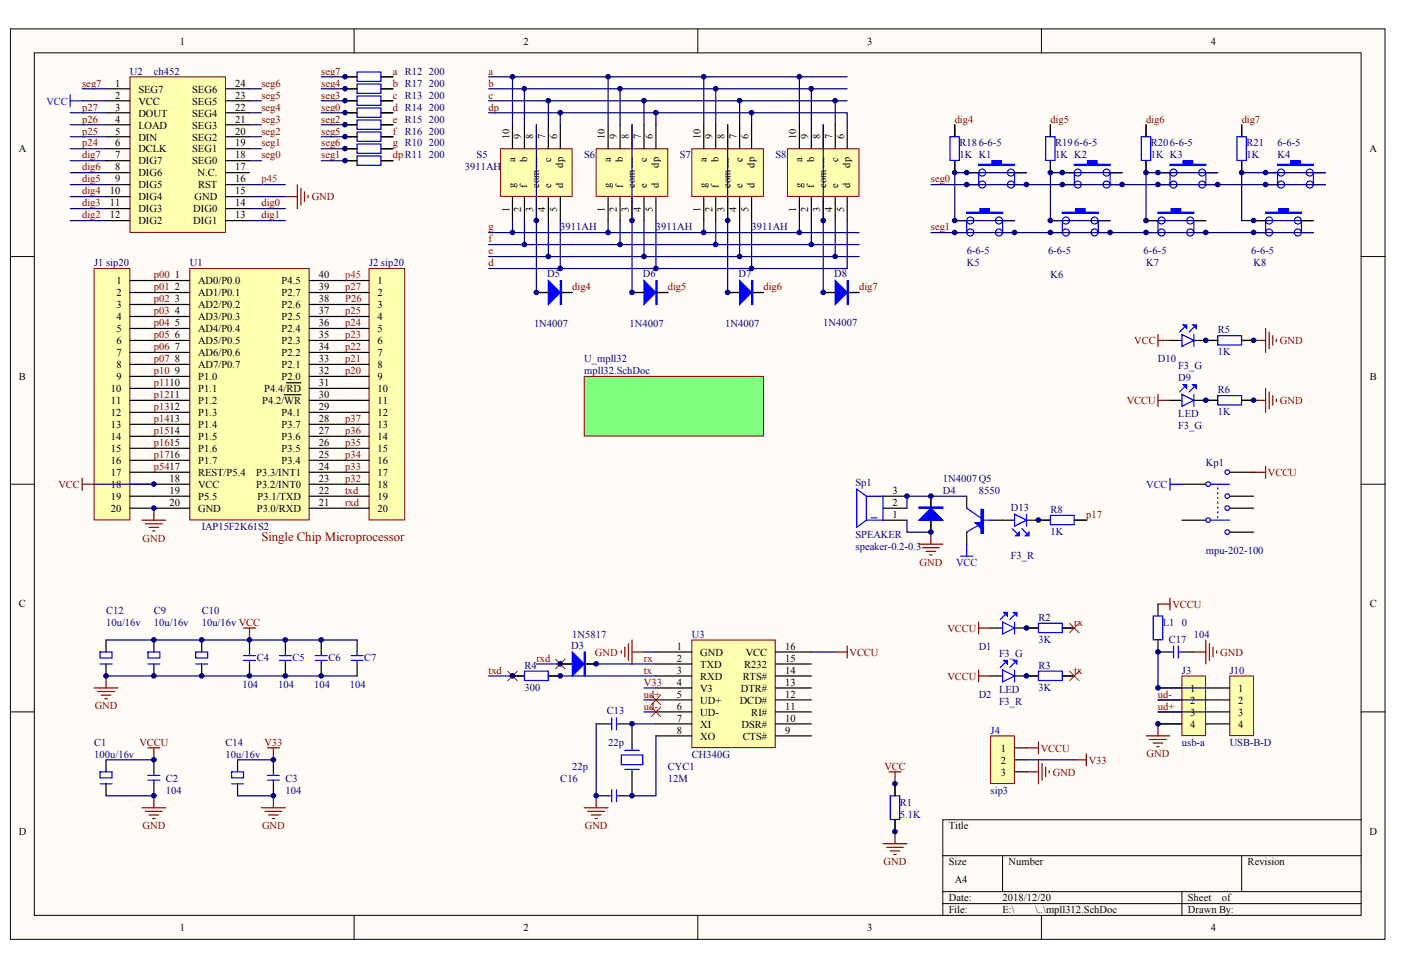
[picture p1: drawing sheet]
<svg xmlns="http://www.w3.org/2000/svg" width="289mm" height="200mm" viewBox="0 0 289 200" stroke-linecap="round" stroke-linejoin="round" font-family="sans-serif">
<g fill="#fffcf8" stroke="#000" stroke-width=".21">
<path d="M2.2 6h283.4v187.7h-283.4z"/>
<path d="M7.1 10.9h273.6v177.9h-273.6z"/>
</g>
<g fill="none" stroke="#000" stroke-width=".21">
<path d="M73 6v4.9M143.9 6v4.9M214.8 6v4.9M2.2 52.9h4.9M280.7 52.9h5M2.2 99.9h4.9M280.7 99.9h5M2.2 146.8h4.9M280.7 146.8h5M194.4 176.5h86.3M206.8 176.5v7.4M256.1 176.5v7.4"/>
<path d="M280.7 169h-86.3v19.8M73 188.8v5M143.9 188.8v5M194.4 183.9h86.3M194.4 186.3h86.3M214.8 188.8v5M243.7 183.9v4.9"/>
</g>
<path d="M29.3 107.3h4.9M30 108h3.5M30.7 108.8h2M31.5 109.5h.5M31.7 104.8v2.5" fill="none" stroke="#800000" stroke-width=".25"/>
<path d="M76.1 55.4h7.4v51.8h-7.4z" fill="#ffffb0" stroke="#800000" stroke-width=".21"/>
<g fill="none" stroke="#000" stroke-width=".25">
<path d="M71.2 57.8h4.9M71.2 60.3h4.9M71.2 62.8h4.9M71.2 65.3h4.9M71.2 67.7h4.9M71.2 70.2h4.9M71.2 72.7h4.9M71.2 75.1h4.9M71.2 77.6h4.9M71.2 80.1h4.9M71.2 82.6h4.9M71.2 85h4.9"/>
<path d="M71.2 87.5h4.9M71.2 90h4.9M71.2 92.4h4.9M71.2 94.9h4.9M71.2 97.4h4.9M71.2 99.9h4.9M71.2 102.3h4.9M71.2 104.8h4.9"/>
</g>
<path d="M19.4 55.4h7.4v51.8h-7.4z" fill="#ffffb0" stroke="#800000" stroke-width=".21"/>
<g fill="none" stroke="#000" stroke-width=".25">
<path d="M199.4 35.6h2.4M199.4 38.1h2.4M209.2 35.6h2.5M209.2 38.1h2.5M219.1 35.6h2.5M219.1 38.1h2.5M229 35.6h2.4M229 38.1h2.4M238.8 35.6h2.5M238.8 38.1h2.5M248.7 35.6h2.4M248.7 38.1h2.4"/>
<path d="M261 35.6h2.5M261 38.1h2.5M270.9 35.6h2.4M270.9 38.1h2.4M26.8 57.8h4.9M26.8 60.3h4.9M26.8 62.8h4.9M26.8 65.3h4.9M26.8 67.7h4.9M26.8 70.2h4.9M26.8 72.7h4.9M26.8 75.1h4.9"/>
<path d="M26.8 77.6h4.9M26.8 80.1h4.9M26.8 82.6h4.9M26.8 85h4.9M26.8 87.5h4.9M26.8 90h4.9M26.8 92.4h4.9M26.8 94.9h4.9M26.8 97.4h4.9M26.8 99.9h4.9M26.8 102.3h4.9M26.8 104.8h4.9"/>
<path d="M182.1 102.3h4.9M182.1 104.8h4.9M182.1 107.3h4.9M199.4 102.3v2.5M199.4 109.7v2.5M204.3 107.3h4.9M211.7 107.3h2.5"/>
</g>
<g fill="#00f" stroke="#00f" stroke-width=".25">
<path d="M212.2 109.7v.8h-.8z"/>
<path d="M210.2 109.7v.8h-.7z"/>
<path d="M201.1 107.8h1.2v1.2z"/>
<path d="M201.8 33.9h2.7v-.8h2v.8h2.7v.2h-7.4z" fill-rule="evenodd"/>
<path d="M241.3 33.9h2.7v-.8h2v.8h2.7v.2h-7.4z" fill-rule="evenodd"/>
<path d="M263.5 33.9h2.7v-.8h1.9v.8h2.8v.2h-7.4z" fill-rule="evenodd"/>
<path d="M221.6 33.9h2.7v-.8h1.9v.8h2.8v.2h-7.4z" fill-rule="evenodd"/>
<path d="M202.3 105h.5v5h-.5z" fill-rule="evenodd"/>
</g>
<g fill="none" stroke="#00f" stroke-width=".25">
<path d="M201.8 35.6v2.5M209.2 35.6v2.5M221.6 35.6v2.5M229 35.6v2.5M241.3 35.6v2.5M248.7 35.6v2.5M263.5 35.6v2.5M270.9 35.6v2.5M178.7 102.3l-2-1.5v8l2-1.5M178.7 102.3v5M178.7 102.3h3.4v5h-3.4M179.6 106.8h1.3"/>
<path d="M198.1 114.7h2.5M199.4 112.2v2.5M199.4 104.8l3.2 2.2M201.8 108.3l-2.4 1.4M202.8 107.3h1.5M208.7 109l1 1M209.2 106l2.5 1.3-2.5 1.2zM210.7 109l1 1M211.7 106v2.5"/>
<circle cx="202.6" cy="35.6" r=".72"/>
<circle cx="202.6" cy="38.1" r=".72"/>
<circle cx="208.5" cy="35.6" r=".72"/>
<circle cx="208.5" cy="38.1" r=".72"/>
<circle cx="222.3" cy="35.6" r=".72"/>
<circle cx="222.3" cy="38.1" r=".72"/>
<circle cx="228.2" cy="35.6" r=".72"/>
<circle cx="228.2" cy="38.1" r=".72"/>
<circle cx="242" cy="35.6" r=".72"/>
<circle cx="242" cy="38.1" r=".72"/>
<circle cx="247.9" cy="35.6" r=".72"/>
<circle cx="247.9" cy="38.1" r=".72"/>
<circle cx="264.2" cy="35.6" r=".72"/>
<circle cx="264.2" cy="38.1" r=".72"/>
<circle cx="270.1" cy="35.6" r=".72"/>
<circle cx="270.1" cy="38.1" r=".72"/>
</g>
<path d="M273.3 35.6h-17.2v9.9h14.8M187 107.3v2.4h5" fill="none" stroke="#000080" stroke-width=".25"/>
<path d="M39.1 55.4h24.7v51.8h-24.7z" fill="#ffffb0" stroke="#800000" stroke-width=".21"/>
<g fill="none" stroke="#000" stroke-width=".25">
<path d="M236.3 25.7v2.5M236.3 33.1v2.5M31.7 57.8h7.4M63.8 57.8h7.4M31.7 62.8h7.4M31.7 65.3h7.4M31.7 67.7h7.4M31.7 70.2h7.4M31.7 72.7h7.4M31.7 75.1h7.4M31.7 77.6h7.4M31.7 60.3h7.4"/>
<path d="M59.1 78.9h3M63.8 62.8h7.4M63.8 65.3h7.4M63.8 67.7h7.4M63.8 70.2h7.4M63.8 72.7h7.4M63.8 75.1h7.4M63.8 77.6h7.4M63.8 60.3h7.4M31.7 80.1h7.4M31.7 82.6h7.4M31.7 85h7.4"/>
<path d="M31.7 87.5h7.4M31.7 90h7.4M31.7 92.4h7.4M31.7 94.9h7.4M31.7 97.4h7.4M31.7 99.9h7.4M58.6 81.4h3.5M63.8 80.1h7.4M63.8 82.6h7.4M63.8 85h7.4M63.8 87.5h7.4M63.8 90h7.4"/>
<path d="M63.8 92.4h7.4M63.8 94.9h7.4M63.8 97.4h7.4M63.8 99.9h7.4M31.7 102.3h7.4M31.7 104.8h7.4M63.8 102.3h7.4M63.8 104.8h7.4M214.2 107.3h2.4M221.6 107.3h2.4"/>
</g>
<path d="M14.5 19.5v2.5M14.5 20.8h2.4M235.4 28.2h1.9v4.9h-1.9zM216.6 106.3h4.9v1.9h-4.9z" fill="none" stroke="#00f" stroke-width=".25"/>
<path d="M192 38.1h81.3M251.1 35.6h-14.8v9.9h12.4M19.4 99.9h12.3" fill="none" stroke="#000080" stroke-width=".25"/>
<path d="M16.9 98.6v2.5M16.9 99.9h2.5M189.5 112.2h4.9M190.2 113h3.5M191 113.7h2M191.7 114.4h.5M192 109.7v2.5" fill="none" stroke="#800000" stroke-width=".25"/>
<path d="M26.8 15.8h19.7v32.1h-19.7z" fill="#ffffb0" stroke="#800000" stroke-width=".21"/>
<g fill="none" stroke="#000" stroke-width=".25">
<path d="M21.9 18.3h4.9M46.5 18.3h5M71.2 18.3h2.4M78.6 18.3h2.4M21.9 33.1h4.9M21.9 35.6h4.9M21.9 38.1h4.9M21.9 30.7h4.9M21.9 28.2h4.9M21.9 25.7h4.9M21.9 23.3h4.9M21.9 20.8h4.9"/>
<path d="M46.5 33.1h5M46.5 35.6h5M46.5 38.1h5M46.5 30.7h5M46.5 28.2h5M46.5 25.7h5M46.5 23.3h5M46.5 20.8h5M71.2 28.2h2.4M71.2 25.7h2.4M71.2 23.3h2.4M71.2 20.8h2.4"/>
<path d="M78.6 28.2h2.4M78.6 25.7h2.4M78.6 23.3h2.4M78.6 20.8h2.4M21.9 40.6h4.9M21.9 43h4.9M21.9 45.5h4.9M46.5 40.6h5M46.5 43h5M46.5 45.5h5"/>
</g>
<g fill="none" stroke="#000080" stroke-width=".25">
<path d="M16.9 18.3h5M51.5 18.3h2.4M66.2 18.3h5M66.2 15.8h5M51.5 20.8h2.4M51.5 23.3h2.4M51.5 25.7h2.4M51.5 28.2h2.4M51.5 30.7h2.4M51.5 33.1h2.4M51.5 38.1h7.4M66.2 20.8h5"/>
<path d="M66.2 23.3h5M66.2 25.7h5M66.2 28.2h5M66.2 30.7h5M66.2 33.1h5M51.5 43h7.4M51.5 40.6h7.4M51.5 45.5h7.4"/>
</g>
<path d="M73.6 17.3h4.9v2h-4.9zM73.6 19.8h4.9v1.9h-4.9zM73.6 22.3h4.9v1.9h-4.9zM73.6 24.7h4.9v2h-4.9zM73.6 27.2h4.9v1.9h-4.9z" fill="none" stroke="#00f" stroke-width=".25"/>
<path d="M103.2 30.7h14.8v9.8h-14.8z" fill="#ffffb0" stroke="#800000" stroke-width=".21"/>
<path d="M105.7 25.7v5M108.2 25.7v5M110.6 25.7v5M113.1 25.7v5M115.6 25.7v5M105.7 40.6v4.9M108.2 40.6v4.9M110.6 40.6v4.9M113.1 40.6v4.9M115.6 40.6v4.9" fill="none" stroke="#000" stroke-width=".25"/>
<g fill="none" stroke="#000080" stroke-width=".25">
<path d="M100.8 18.3h73.9M100.8 15.8h73.9M105.7 15.8v9.9M108.2 18.3v7.4M100.8 20.8h73.9M113.1 20.8v4.9M115.6 23.3v2.4M100.8 52.9h76.4M100.8 50.4h76.4M100.8 48h76.4M105.7 45.5v2.5M108.2 45.5v4.9"/>
<path d="M113.1 45.5v7.4M115.6 45.5v9.9"/>
</g>
<path d="M122.9 30.7h14.8v9.8h-14.8z" fill="#ffffb0" stroke="#800000" stroke-width=".21"/>
<path d="M125.4 25.7v5M127.9 25.7v5M130.3 25.7v5M132.8 25.7v5M135.3 25.7v5M125.4 40.6v4.9M127.9 40.6v4.9M130.3 40.6v4.9M132.8 40.6v4.9M135.3 40.6v4.9" fill="none" stroke="#000" stroke-width=".25"/>
<path d="M125.4 15.8v9.9M127.9 18.3v7.4M132.8 20.8v4.9M135.3 23.3v2.4M125.4 45.5v2.5M127.9 45.5v4.9M132.8 45.5v7.4M135.3 45.5v9.9" fill="none" stroke="#000080" stroke-width=".25"/>
<path d="M142.7 30.7h14.7v9.8h-14.7z" fill="#ffffb0" stroke="#800000" stroke-width=".21"/>
<path d="M145.1 25.7v5M147.6 25.7v5M150.1 25.7v5M152.5 25.7v5M155 25.7v5M145.1 40.6v4.9M147.6 40.6v4.9M150.1 40.6v4.9M152.5 40.6v4.9M155 40.6v4.9" fill="none" stroke="#000" stroke-width=".25"/>
<path d="M145.1 15.8v9.9M147.6 18.3v7.4M152.5 20.8v4.9M155 23.3v2.4M145.1 45.5v2.5M147.6 45.5v4.9M152.5 45.5v7.4M155 45.5v9.9" fill="none" stroke="#000080" stroke-width=".25"/>
<path d="M162.4 30.7h14.8v9.8h-14.8z" fill="#ffffb0" stroke="#800000" stroke-width=".21"/>
<g fill="none" stroke="#000" stroke-width=".25">
<path d="M164.9 25.7v5M167.3 25.7v5M169.8 25.7v5M172.3 25.7v5M174.7 25.7v5M196.9 25.7v2.5M196.9 33.1v2.5M216.6 25.7v2.5M216.6 33.1v2.5M256.1 25.7v2.5M256.1 33.1v2.5M164.9 40.6v4.9"/>
<path d="M167.3 40.6v4.9M169.8 40.6v4.9M172.3 40.6v4.9M174.7 40.6v4.9M196.9 45.5h2.5M196.9 48h2.5M206.8 45.5h2.4M206.8 48h2.4M216.6 45.5h2.5M216.6 48h2.5M226.5 45.5h2.5M226.5 48h2.5"/>
<path d="M236.3 45.5h2.5M236.3 48h2.5M246.2 45.5h2.5M246.2 48h2.5M258.5 45.5h2.5M258.5 48h2.5M268.4 45.5h2.5M268.4 48h2.5M21.9 132v2.4M21.9 136.9v2.5M31.7 132v2.4M31.7 136.9v2.5"/>
<path d="M41.6 132v2.4M41.6 136.9v2.5M51.5 132v2.4M51.5 136.9v2.5M58.9 132v2.4M58.9 136.9v2.5M66.2 132v2.4M66.2 136.9v2.5M73.6 132v2.4M73.6 136.9v2.5"/>
</g>
<g fill="none" stroke="#000080" stroke-width=".25">
<path d="M164.9 15.8v9.9M167.3 18.3v7.4M14.5 33.1h7.4M14.5 35.6h7.4M14.5 38.1h7.4M14.5 23.3h7.4M14.5 25.7h7.4M14.5 28.2h7.4M14.5 30.7h7.4M16.9 20.8h5M100.8 23.3h73.9v2.4M110.6 25.7v34.6"/>
<path d="M130.3 25.7v34.6M150.1 25.7v34.6M169.8 25.7v34.6M172.3 20.8v4.9M211.7 35.6h-14.8v9.9h12.3M231.4 35.6h-14.8v9.9h12.4M14.5 40.6h7.4M14.5 43h7.4M14.5 45.5h7.4M164.9 45.5v2.5M167.3 45.5v4.9M172.3 45.5v7.4"/>
<path d="M174.7 45.5v9.9h-73.9M192 48h78.9M199.4 102.3h-12.4v2.5M21.9 132h51.7M21.9 139.4h51.7"/>
</g>
<g fill="#00f" stroke="#00f" stroke-width=".25">
<path d="M199.4 43.8h2.7v-.8h2v.8h2.7v.2h-7.4z" fill-rule="evenodd"/>
<path d="M238.8 43.8h2.7v-.8h2v.8h2.7v.2h-7.4z" fill-rule="evenodd"/>
<path d="M261 43.8h2.7v-.8h2v.8h2.7v.2h-7.4z" fill-rule="evenodd"/>
<path d="M219.1 43.8h2.7v-.8h2v.8h2.7v.2h-7.4z" fill-rule="evenodd"/>
</g>
<g fill="none" stroke="#00f" stroke-width=".25">
<path d="M195.9 28.2h1.9v4.9h-1.9zM215.6 28.2h2v4.9h-2zM255.1 28.2h1.9v4.9h-1.9zM199.4 45.5v2.5M206.8 45.5v2.5M219.1 45.5v2.5M226.5 45.5v2.5M238.8 45.5v2.5M246.2 45.5v2.5M261 45.5v2.5M268.4 45.5v2.5M20.6 134.4h2.5v1.3h-2.5z"/>
<path d="M20.6 136.9h2.5M30.5 134.4h2.5v1.3h-2.5zM30.5 136.9h2.5M40.4 134.4h2.4v1.3h-2.4zM40.4 136.9h2.4M50.2 136.2h2.5M50.2 135.2h2.5M51.5 134.4v.8M51.5 136.2v.7M57.6 136.2h2.5M57.6 135.2h2.5M58.9 134.4v.8"/>
<path d="M58.9 136.2v.7M65 136.2h2.5M65 135.2h2.5M66.2 134.4v.8M66.2 136.2v.7M72.4 136.2h2.5M72.4 135.2h2.5M73.6 134.4v.8M73.6 136.2v.7"/>
<circle cx="200.1" cy="45.5" r=".72"/>
<circle cx="200.1" cy="47.9" r=".72"/>
<circle cx="206" cy="45.5" r=".72"/>
<circle cx="206" cy="47.9" r=".72"/>
<circle cx="219.8" cy="45.5" r=".72"/>
<circle cx="219.8" cy="47.9" r=".72"/>
<circle cx="225.7" cy="45.5" r=".72"/>
<circle cx="225.7" cy="47.9" r=".72"/>
<circle cx="239.5" cy="45.5" r=".72"/>
<circle cx="239.5" cy="47.9" r=".72"/>
<circle cx="245.5" cy="45.5" r=".72"/>
<circle cx="245.5" cy="47.9" r=".72"/>
<circle cx="261.7" cy="45.5" r=".72"/>
<circle cx="261.7" cy="47.9" r=".72"/>
<circle cx="267.6" cy="45.5" r=".72"/>
<circle cx="267.6" cy="47.9" r=".72"/>
</g>
<path d="M61.3 38.1v4.9M62.1 38.8v3.5M62.8 39.6v1.9M58.9 40.6h2.4M63.5 40.3v.5M50.2 129.5h2.5M51.5 129.5v2.5" fill="none" stroke="#800000" stroke-width=".25"/>
<path d="M120.5 77.6h36.9v12.3h-36.9z" fill="#80ff80" stroke="#800000" stroke-width=".21"/>
<path d="M71.2 15.8h2.4M78.6 15.8h2.4M71.2 30.7h2.4M71.2 33.1h2.4M78.6 30.7h2.4M78.6 33.1h2.4M105.7 139.4h2.5M113.1 139.4h2.5M122.9 149.3h2.5M127.9 149.3h2.4v4.9M130.3 159.2v4.9h-2.4M122.9 164.1h2.5" fill="none" stroke="#000" stroke-width=".25"/>
<g fill="none" stroke="#00f" stroke-width=".25">
<path d="M73.6 14.9h4.9v1.9h-4.9zM73.6 29.7h4.9v1.9h-4.9zM73.6 32.2h4.9v1.9h-4.9zM108.2 138.4h4.9v1.9h-4.9zM125.4 149.3h.8M126.2 148v2.5M127.1 149.3h.8M127.1 148v2.5M128.1 155.7h4.5v2h-4.5zM128.9 154.7h2.9M128.9 158.7h2.9M130.3 154.2v.5"/>
<path d="M130.3 158.7v.5M125.4 164.1h.8M126.2 162.9v2.4M127.1 162.9v2.4M127.1 164.1h.8"/>
</g>
<path d="M100.8 139.4h4.9M110.6 136.9h5" fill="none" stroke="#000080" stroke-width=".25"/>
<path d="M128.1 134.2v.5M128.9 133.5v1.9M129.6 132.7v3.5M130.3 132v4.9M130.3 134.4h2.5M172.3 134.4h2.4M174.7 133.2v2.5M120.5 166.6h4.9M121.2 167.3h3.5M122 168.1h1.9M122.7 168.8h.5M122.9 164.1v2.5" fill="none" stroke="#800000" stroke-width=".25"/>
<path d="M142.7 132h17.2v22.2h-17.2z" fill="#ffffb0" stroke="#800000" stroke-width=".21"/>
<g fill="none" stroke="#000" stroke-width=".25">
<path d="M135.3 134.4h7.4M135.3 136.9h7.4M135.3 139.4h7.4M159.9 134.4h7.4M159.9 136.9h7.4M159.9 139.4h7.4M135.3 141.9h7.4M135.3 144.3h7.4M135.3 146.8h7.4M135.3 149.3h7.4M135.3 151.7h7.4M159.9 141.9h7.4"/>
<path d="M159.9 144.3h7.4M159.9 146.8h7.4M159.9 149.3h7.4M159.9 151.7h7.4"/>
</g>
<path d="M115.6 139.4h19.7M122.9 136.9h12.4M132.8 134.4h2.5M167.3 134.4h5M122.9 149.3v14.8M130.3 149.3h5M132.8 144.3h2.5M132.8 146.8h2.5M132.8 141.9h2.5M135.3 151.7v12.4h-5" fill="none" stroke="#000080" stroke-width=".25"/>
<path d="M104.7 138.4l2 2M106.7 138.4l-2 2M114.6 135.9l1.9 2M116.5 135.9l-1.9 2M134.3 143.3l2 2M134.3 145.8l2 2M136.3 143.3l-2 2M136.3 145.8l-2 2" fill="none" stroke="#f00" stroke-width=".21"/>
<path d="M253.6 139.4h4.9v12.3h-4.9z" fill="#ffffb0" stroke="#800000" stroke-width=".21"/>
<path d="M248.7 141.9h4.9M248.7 144.3h4.9M248.7 146.8h4.9M248.7 149.3h4.9" fill="none" stroke="#000" stroke-width=".25"/>
<path d="M238.8 124.6h2.5M241.3 123.3v2.5M236.3 151.7h5M237.1 152.5h3.4M237.8 153.2h2M238.6 154h.5M238.8 149.3v2.4" fill="none" stroke="#800000" stroke-width=".25"/>
<path d="M238.8 149.3h9.9" fill="none" stroke="#000080" stroke-width=".25"/>
<path d="M243.7 139.4h4.9v12.3h-4.9z" fill="#ffffb0" stroke="#800000" stroke-width=".21"/>
<path d="M238.8 124.6v2.4M238.8 132v2.4h2.5M243.7 134.4h2.5M238.8 141.9h4.9M238.8 144.3h4.9M238.8 146.8h4.9M238.8 149.3h4.9" fill="none" stroke="#000" stroke-width=".25"/>
<path d="M237.8 127h2v4.9h-2zM241.3 134.4h.7M242 133.2v2.5M243 134.4h.7M243 133.2v2.5" fill="none" stroke="#00f" stroke-width=".25"/>
<path d="M238.8 134.4v7.5h9.9" fill="none" stroke="#000080" stroke-width=".25"/>
<path d="M246.2 134.4h2.5M248.7 132v4.9M249.4 132.7v3.5M250.2 133.5v1.9M250.9 134.2v.5M211.7 159.2h2.5M214.2 156.7v4.9M214.9 157.4v3.5M215.6 158.2v1.9M216.4 158.9v.5" fill="none" stroke="#800000" stroke-width=".25"/>
<path d="M204.3 151.7h4.9v9.9h-4.9z" fill="#ffffb0" stroke="#800000" stroke-width=".21"/>
<g fill="none" stroke="#000" stroke-width=".25">
<path d="M110.6 60.3h2.5M115.6 60.3h2.4M130.3 60.3h2.5M135.3 60.3h2.4M150.1 60.3h2.4M155 60.3h2.5M169.8 60.3h2.5M174.7 60.3h2.5M241.3 70.2h2.4M246.2 70.2h4.9M256.1 70.2h2.4M241.3 82.6h2.4"/>
<path d="M243.7 99.9h5M246.2 82.6h4.9M253.6 97.4h4.9M256.1 82.6h2.4M192 102.3v2.5M192 107.3v2.4M243.7 107.3h5M253.6 102.3h4.9M253.6 104.8h4.9M253.6 109.7h4.9M115.6 136.9h2.4M120.5 136.9h2.4"/>
<path d="M204.3 139.4h2.5M204.3 129.5h2.5M209.2 139.4h5M209.2 129.5h5M219.1 139.4h2.5M219.1 129.5h2.5M21.9 156.7v2.5M31.7 156.7v2.5M49 156.7v2.5M56.4 156.7v2.5M209.2 154.2h2.5M209.2 156.7h2.5"/>
<path d="M209.2 159.2h2.5M21.9 161.6v2.5M31.7 161.6v2.5M49 161.6v2.5M56.4 161.6v2.5M184.6 161.6v2.5M184.6 169v2.5"/>
</g>
<g fill="none" stroke="#800000" stroke-width=".25">
<path d="M238.8 69v2.4M238.8 70.2h2.5M258.5 70.2h2.5M261 67.7v5M261.7 68.5v3.4M262.5 69.2v2M263.2 70v.5M238.8 81.3v2.5M238.8 82.6h2.5M258.5 97.4h2.5M258.5 82.6h2.5M261 80.1v4.9"/>
<path d="M261 96.1v2.5M261.7 80.8v3.5M262.5 81.6v1.9M263.2 82.3v.5M21.9 139.4v2.5M201.8 128.3v2.4M201.8 138.2v2.4M201.8 129.5h2.5M201.8 139.4h2.5M19.4 141.9h4.9M20.1 142.6h3.5M20.9 143.3h2"/>
<path d="M21.6 144.1h.5M30.5 154.2h2.5M31.7 154.2v2.5M55.2 154.2h2.4M56.4 154.2v2.5M183.3 159.2h2.5M184.6 159.2v2.4M211.7 154.2h2.5M214.2 153v2.5M221.6 156.7h2.4M224 155.5v2.4M29.3 166.6h4.9"/>
<path d="M30 167.3h3.5M30.7 168.1h2M31.5 168.8h.5M31.7 164.1v2.5M53.9 166.6h5M54.7 167.3h3.4M55.4 168.1h2M56.1 168.8h.5M56.4 164.1v2.5M182.1 174h4.9M182.9 174.7h3.4M183.6 175.5h2"/>
<path d="M184.3 176.2h.5M184.6 171.5v2.5"/>
</g>
<path d="M21.9 156.7h9.8M49 156.7h7.4M211.7 156.7h9.9M238.8 144.3h9.9M238.8 146.8h9.9M21.9 164.1h9.8M49 164.1h7.4" fill="none" stroke="#000080" stroke-width=".25"/>
<g fill="none" stroke="#00f" stroke-width=".25">
<path d="M243.7 69l2.5 1.2-2.5 1.2zM244.2 79.8l-1 1M244.2 67.5l-1 1M246.2 79.8l-1 1M246.2 69v2.4M246.2 67.5l-1 1M251.1 69.2h4.9v1.9h-4.9zM241.3 98.6v2.5M241.3 99.9h2.4M243.7 81.3l2.5 1.3-2.5 1.2zM246.2 81.3v2.5M249.7 99.9h3.9"/>
<path d="M251.1 81.6h4.9v1.9h-4.9zM249.7 107.3h3.9M251.1 100.6v.2M251.1 101.6v.2M251.1 102.6v.2M251.1 103.6v.2M251.1 104.6v.2M251.1 105.5v.3M251.1 106.5v.3M206.8 138.2l2.4 1.2-2.4 1.2zM206.8 128.3l2.4 1.2-2.4 1.2zM207.3 136.7l-1 1"/>
<path d="M207.3 126.8l-1 1M209.2 136.7l-1 1M209.2 128.3v2.4M209.2 138.2v2.4M209.2 126.8l-1 1M214.2 138.4h4.9v1.9h-4.9zM214.2 128.5h4.9v1.9h-4.9zM20.6 159.2h2.5v1.2h-2.5zM30.5 159.9h2.5M31.7 159.2v.7M47.8 159.2h2.4v1.2h-2.4zM55.2 159.9h2.4"/>
<path d="M56.4 159.2v.7M20.6 161.6h2.5M30.5 160.9h2.5M31.7 160.9v.7M47.8 161.6h2.4M55.2 160.9h2.4M56.4 160.9v.7M183.6 164.1h1.9v4.9h-1.9z"/>
<circle cx="249.2" cy="99.8" r=".48"/>
<circle cx="253.1" cy="97.4" r=".48"/>
<circle cx="249.2" cy="107.2" r=".48"/>
<circle cx="253.1" cy="109.7" r=".48"/>
<circle cx="253.1" cy="104.8" r=".48"/>
<circle cx="253.1" cy="102.3" r=".48"/>
</g>
<g fill="#00f" stroke="#00f" stroke-width=".25">
<path d="M209 136.2h.7v.7z"/>
<path d="M207 136.2h.7v.7z"/>
<path d="M209 126.3h.7v.7z"/>
<path d="M207 126.3h.7v.7z"/>
<path d="M113.1 57.8l2.5 2.5-2.5 2.5z"/>
<path d="M132.8 57.8l2.5 2.5-2.5 2.5z"/>
<path d="M152.5 57.8l2.5 2.5-2.5 2.5z"/>
<path d="M172.3 57.8l2.4 2.5-2.4 2.5z"/>
<path d="M118 134.4l2.5 2.5-2.5 2.5z"/>
<path d="M192 104.8l2.4 2.5h-4.9z"/>
<path d="M246 79.3h.7v.8z"/>
<path d="M244 79.3h.7v.8z"/>
<path d="M246 67h.7v.7z"/>
<path d="M244 67h.7v.7z"/>
<path d="M115.6 57.8h.2v5h-.2z" fill-rule="evenodd"/>
<path d="M135.3 57.8h.2v5h-.2z" fill-rule="evenodd"/>
<path d="M155 57.8h.2v5h-.2z" fill-rule="evenodd"/>
<path d="M174.7 57.8h.3v5h-.3z" fill-rule="evenodd"/>
<path d="M120.5 134.4h.2v5h-.2z" fill-rule="evenodd"/>
<path d="M189.5 104.6h4.9v.2h-4.9z" fill-rule="evenodd"/>
</g>
<path d="M220.6 128.5l1.9 2M220.6 138.4l1.9 2M222.5 128.5l-1.9 2M222.5 138.4l-1.9 2" fill="none" stroke="#f00" stroke-width=".21"/>
<g fill="#000080" stroke="#000080" stroke-width=".21">
<circle cx="21.9" cy="139.4" r=".48"/>
<circle cx="31.7" cy="164.1" r=".48"/>
<circle cx="31.7" cy="156.7" r=".48"/>
<circle cx="31.7" cy="139.4" r=".48"/>
<circle cx="31.7" cy="132" r=".48"/>
<circle cx="31.7" cy="104.8" r=".48"/>
<circle cx="31.7" cy="99.8" r=".48"/>
<circle cx="41.6" cy="139.4" r=".48"/>
<circle cx="41.6" cy="132" r=".48"/>
<circle cx="51.4" cy="139.4" r=".48"/>
<circle cx="51.4" cy="132" r=".48"/>
<circle cx="56.4" cy="164.1" r=".48"/>
<circle cx="56.4" cy="156.7" r=".48"/>
<circle cx="58.8" cy="139.4" r=".48"/>
<circle cx="58.8" cy="132" r=".48"/>
<circle cx="66.2" cy="139.4" r=".48"/>
<circle cx="66.2" cy="132" r=".48"/>
<circle cx="71.2" cy="33.1" r=".47"/>
<circle cx="71.2" cy="30.6" r=".47"/>
<circle cx="71.2" cy="28.2" r=".47"/>
<circle cx="71.2" cy="25.7" r=".47"/>
<circle cx="71.2" cy="23.2" r=".47"/>
<circle cx="71.2" cy="20.8" r=".47"/>
<circle cx="71.2" cy="18.3" r=".47"/>
<circle cx="71.2" cy="15.8" r=".47"/>
<circle cx="105.7" cy="139.4" r=".48"/>
<circle cx="105.7" cy="47.9" r=".48"/>
<circle cx="105.7" cy="15.8" r=".48"/>
<circle cx="108.1" cy="50.4" r=".47"/>
<circle cx="108.1" cy="18.3" r=".47"/>
<circle cx="110.6" cy="60.3" r=".48"/>
<circle cx="110.6" cy="45.5" r=".48"/>
<circle cx="113.1" cy="52.9" r=".48"/>
<circle cx="113.1" cy="20.8" r=".48"/>
<circle cx="115.5" cy="139.4" r=".48"/>
<circle cx="115.5" cy="136.9" r=".48"/>
<circle cx="115.5" cy="55.4" r=".48"/>
<circle cx="115.5" cy="23.2" r=".48"/>
<circle cx="122.9" cy="164.1" r=".48"/>
<circle cx="122.9" cy="136.9" r=".48"/>
<circle cx="125.4" cy="47.9" r=".48"/>
<circle cx="125.4" cy="15.8" r=".48"/>
<circle cx="127.9" cy="50.4" r=".48"/>
<circle cx="127.9" cy="18.3" r=".48"/>
<circle cx="130.3" cy="164.1" r=".48"/>
<circle cx="130.3" cy="149.3" r=".48"/>
<circle cx="130.3" cy="60.3" r=".48"/>
<circle cx="130.3" cy="45.5" r=".48"/>
<circle cx="132.8" cy="52.9" r=".48"/>
<circle cx="132.8" cy="20.8" r=".48"/>
<circle cx="135.3" cy="55.4" r=".48"/>
<circle cx="135.3" cy="23.2" r=".48"/>
<circle cx="145.1" cy="47.9" r=".48"/>
<circle cx="145.1" cy="15.8" r=".48"/>
<circle cx="147.6" cy="50.4" r=".48"/>
<circle cx="147.6" cy="18.3" r=".48"/>
<circle cx="150.1" cy="60.3" r=".48"/>
<circle cx="150.1" cy="45.5" r=".48"/>
<circle cx="152.5" cy="52.9" r=".48"/>
<circle cx="152.5" cy="20.8" r=".48"/>
<circle cx="155" cy="55.4" r=".48"/>
<circle cx="155" cy="23.2" r=".48"/>
<circle cx="164.8" cy="47.9" r=".48"/>
<circle cx="164.8" cy="15.8" r=".48"/>
<circle cx="167.3" cy="50.4" r=".48"/>
<circle cx="167.3" cy="18.3" r=".48"/>
<circle cx="169.8" cy="60.3" r=".48"/>
<circle cx="169.8" cy="45.5" r=".48"/>
<circle cx="172.2" cy="52.9" r=".47"/>
<circle cx="172.2" cy="20.8" r=".47"/>
<circle cx="184.6" cy="171.5" r=".47"/>
<circle cx="184.6" cy="161.6" r=".47"/>
<circle cx="187" cy="102.3" r=".48"/>
<circle cx="192" cy="109.7" r=".48"/>
<circle cx="192" cy="102.3" r=".48"/>
<circle cx="196.9" cy="47.9" r=".47"/>
<circle cx="196.9" cy="45.5" r=".47"/>
<circle cx="196.9" cy="35.6" r=".47"/>
<circle cx="199.4" cy="38.1" r=".48"/>
<circle cx="199.4" cy="35.6" r=".48"/>
<circle cx="209.2" cy="47.9" r=".48"/>
<circle cx="211.7" cy="139.4" r=".48"/>
<circle cx="211.7" cy="129.5" r=".48"/>
<circle cx="211.7" cy="38.1" r=".48"/>
<circle cx="214.2" cy="107.2" r=".48"/>
<circle cx="216.6" cy="47.9" r=".48"/>
<circle cx="216.6" cy="45.5" r=".48"/>
<circle cx="216.6" cy="35.6" r=".48"/>
<circle cx="219.1" cy="38.1" r=".48"/>
<circle cx="219.1" cy="35.6" r=".48"/>
<circle cx="228.9" cy="47.9" r=".48"/>
<circle cx="231.4" cy="38.1" r=".48"/>
<circle cx="236.3" cy="47.9" r=".48"/>
<circle cx="236.3" cy="45.5" r=".48"/>
<circle cx="236.3" cy="35.6" r=".48"/>
<circle cx="238.8" cy="149.3" r=".48"/>
<circle cx="238.8" cy="141.8" r=".48"/>
<circle cx="238.8" cy="134.4" r=".48"/>
<circle cx="238.8" cy="38.1" r=".48"/>
<circle cx="238.8" cy="35.6" r=".48"/>
<circle cx="248.7" cy="82.5" r=".48"/>
<circle cx="248.7" cy="70.2" r=".48"/>
<circle cx="248.7" cy="47.9" r=".48"/>
<circle cx="251.1" cy="38.1" r=".48"/>
<circle cx="256.1" cy="35.6" r=".48"/>
<circle cx="258.5" cy="82.5" r=".48"/>
<circle cx="258.5" cy="70.2" r=".48"/>
<circle cx="258.5" cy="47.9" r=".48"/>
<circle cx="258.5" cy="45.5" r=".48"/>
<circle cx="261" cy="38.1" r=".48"/>
<circle cx="261" cy="35.6" r=".48"/>
</g>
<text font-size="2.6" fill="#800000" x="53.9" y="111.6">Single Chip Microprocessor</text>
<g font-size="2.2">
<text x="37.1" y="9.2">1</text>
<text x="107.9" y="9.2">2</text>
<text x="178.8" y="9.2">3</text>
<text x="249.7" y="9.2">4</text>
<text x="23.7" y="17.9">1</text>
<text x="48.5" y="17.9">24</text>
<text x="23.7" y="20.3">2</text>
<text x="23.7" y="22.8">3</text>
<text x="28.5" y="19.1">SEG7</text>
<text x="28.5" y="21.6">VCC</text>
<text x="39.6" y="21.6">SEG5</text>
<text x="39.6" y="19.1">SEG6</text>
<text x="48.5" y="22.8">22</text>
<text x="48.5" y="20.3">23</text>
<text x="23.7" y="25.3">4</text>
<text x="23.7" y="27.7">5</text>
<text x="28.5" y="24">DOUT</text>
<text x="28.5" y="26.5">LOAD</text>
<text x="28.5" y="29">DIN</text>
<text x="39.6" y="29">SEG2</text>
<text x="39.6" y="26.5">SEG3</text>
<text x="39.6" y="24">SEG4</text>
<text x="48.5" y="27.7">20</text>
<text x="48.5" y="25.3">21</text>
<text x="3.9" y="31.4">A</text>
<text x="23.7" y="32.7">7</text>
<text x="23.7" y="35.2">8</text>
<text x="23.7" y="30.2">6</text>
<text x="28.5" y="33.9">DIG7</text>
<text x="28.5" y="31.4">DCLK</text>
<text x="39.6" y="33.9">SEG0</text>
<text x="39.6" y="31.4">SEG1</text>
<text x="48.5" y="35.2">17</text>
<text x="48.5" y="32.7">18</text>
<text x="48.5" y="30.2">19</text>
<text x="282.4" y="31.4">A</text>
<text x="22.6" y="40.1">10</text>
<text x="23.7" y="37.6">9</text>
<text x="28.5" y="36.4">DIG6</text>
<text x="28.5" y="38.9">DIG5</text>
<text x="28.5" y="41.3">DIG4</text>
<text x="40.1" y="41.3">GND</text>
<text x="40.7" y="36.4">N.C.</text>
<text x="40.9" y="38.9">RST</text>
<text x="48.5" y="40.1">15</text>
<text x="48.5" y="37.6">16</text>
<text x="22.6" y="42.6">11</text>
<text x="22.6" y="45">12</text>
<text x="28.5" y="43.8">DIG3</text>
<text x="28.5" y="46.3">DIG2</text>
<text x="39.9" y="46.3">DIG1</text>
<text x="39.9" y="43.8">DIG0</text>
<text x="48.5" y="45">13</text>
<text x="48.5" y="42.6">14</text>
<text x="24" y="58.6">1</text>
<text x="36.1" y="57.4">1</text>
<text x="36.1" y="59.9">2</text>
<text x="40.9" y="58.6">AD0/P0.0</text>
<text x="58.1" y="58.6">P4.5</text>
<text x="65.8" y="59.9">39</text>
<text x="65.8" y="57.4">40</text>
<text x="77.8" y="58.6">1</text>
<text x="24" y="61.1">2</text>
<text x="24" y="63.6">3</text>
<text x="36.1" y="62.3">3</text>
<text x="36.1" y="64.8">4</text>
<text x="40.9" y="61.1">AD1/P0.1</text>
<text x="40.9" y="63.6">AD2/P0.2</text>
<text x="58.1" y="63.6">P2.6</text>
<text x="58.1" y="61.1">P2.7</text>
<text x="65.8" y="62.3">38</text>
<text x="65.8" y="64.8">37</text>
<text x="77.8" y="61.1">2</text>
<text x="77.8" y="63.6">3</text>
<text x="24" y="66">4</text>
<text x="24" y="68.5">5</text>
<text x="24" y="71">6</text>
<text x="36.1" y="67.3">5</text>
<text x="36.1" y="69.7">6</text>
<text x="40.9" y="66">AD3/P0.3</text>
<text x="40.9" y="68.5">AD4/P0.4</text>
<text x="40.9" y="71">AD5/P0.5</text>
<text x="58.1" y="66">P2.5</text>
<text x="58.1" y="68.5">P2.4</text>
<text x="58.1" y="71">P2.3</text>
<text x="65.8" y="67.3">36</text>
<text x="65.8" y="69.7">35</text>
<text x="77.8" y="66">4</text>
<text x="77.8" y="68.5">5</text>
<text x="77.8" y="71">6</text>
<text x="24" y="73.5">7</text>
<text x="24" y="75.9">8</text>
<text x="36.1" y="72.2">7</text>
<text x="36.1" y="74.7">8</text>
<text x="36.1" y="77.2">9</text>
<text x="40.9" y="73.5">AD6/P0.6</text>
<text x="40.9" y="75.9">AD7/P0.7</text>
<text x="58.1" y="73.5">P2.2</text>
<text x="58.1" y="75.9">P2.1</text>
<text x="65.8" y="72.2">34</text>
<text x="65.8" y="74.7">33</text>
<text x="65.8" y="77.2">32</text>
<text x="77.8" y="73.5">7</text>
<text x="77.8" y="75.9">8</text>
<text x="3.9" y="78.3">B</text>
<text x="22.9" y="80.9">10</text>
<text x="22.9" y="83.3">11</text>
<text x="24" y="78.4">9</text>
<text x="40.9" y="78.4">P1.0</text>
<text x="40.9" y="80.9">P1.1</text>
<text x="40.9" y="83.3">P1.2</text>
<text x="54" y="83.3">P4.2/WR</text>
<text x="54.5" y="80.9">P4.4/RD</text>
<text x="58.1" y="78.4">P2.0</text>
<text x="65.8" y="79.6">31</text>
<text x="65.8" y="82.1">30</text>
<text x="77.8" y="78.4">9</text>
<text x="77.8" y="80.9">10</text>
<text x="77.8" y="83.3">11</text>
<text x="282.5" y="78.3">B</text>
<text x="22.9" y="85.8">12</text>
<text x="22.9" y="88.3">13</text>
<text x="40.9" y="85.8">P1.3</text>
<text x="40.9" y="88.3">P1.4</text>
<text x="58.1" y="85.8">P4.1</text>
<text x="58.1" y="88.3">P3.7</text>
<text x="65.8" y="84.6">29</text>
<text x="65.8" y="87">28</text>
<text x="65.8" y="89.5">27</text>
<text x="77.8" y="85.8">12</text>
<text x="77.8" y="88.3">13</text>
<text x="22.9" y="90.7">14</text>
<text x="22.9" y="93.2">15</text>
<text x="22.9" y="95.7">16</text>
<text x="40.9" y="90.7">P1.5</text>
<text x="40.9" y="93.2">P1.6</text>
<text x="40.9" y="95.7">P1.7</text>
<text x="58.1" y="90.7">P3.6</text>
<text x="58.1" y="93.2">P3.5</text>
<text x="58.1" y="95.7">P3.4</text>
<text x="65.8" y="92">26</text>
<text x="65.8" y="94.5">25</text>
<text x="77.8" y="90.7">14</text>
<text x="77.8" y="93.2">15</text>
<text x="77.8" y="95.7">16</text>
<text x="22.9" y="98.2">17</text>
<text x="22.9" y="100.6">18</text>
<text x="35" y="99.4">18</text>
<text x="35" y="101.9">19</text>
<text x="40.9" y="98.2">REST/P5.4</text>
<text x="40.9" y="100.6">VCC</text>
<text x="52.8" y="98.2">P3.3/INT1</text>
<text x="52.8" y="100.6">P3.2/INT0</text>
<text x="65.8" y="96.9">24</text>
<text x="65.8" y="99.4">23</text>
<text x="65.8" y="101.9">22</text>
<text x="77.8" y="98.2">17</text>
<text x="77.8" y="100.6">18</text>
<text x="184.1" y="101.9">3</text>
<text x="22.9" y="103.1">19</text>
<text x="22.9" y="105.6">20</text>
<text x="35" y="104.3">20</text>
<text x="40.9" y="103.1">P5.5</text>
<text x="40.9" y="105.6">GND</text>
<text x="52.9" y="105.6">P3.0/RXD</text>
<text x="53.1" y="103.1">P3.1/TXD</text>
<text x="65.8" y="104.3">21</text>
<text x="77.8" y="103.1">19</text>
<text x="77.8" y="105.6">20</text>
<text x="184.1" y="106.8">1</text>
<text x="184.1" y="104.3">2</text>
<text x="3.9" y="125.3">C</text>
<text x="282.5" y="125.3">C</text>
<text x="139.6" y="134">1</text>
<text x="139.6" y="136.5">2</text>
<text x="144.4" y="135.2">GND</text>
<text x="144.4" y="137.7">TXD</text>
<text x="153.5" y="137.7">R232</text>
<text x="153.8" y="135.2">VCC</text>
<text x="161.9" y="136.5">15</text>
<text x="161.9" y="134">16</text>
<text x="139.6" y="138.9">3</text>
<text x="139.6" y="141.4">4</text>
<text x="139.6" y="143.9">5</text>
<text x="144.4" y="140.2">RXD</text>
<text x="144.4" y="142.6">V3</text>
<text x="152.8" y="142.6">DTR#</text>
<text x="153.2" y="140.2">RTS#</text>
<text x="161.9" y="143.9">12</text>
<text x="161.9" y="141.4">13</text>
<text x="161.9" y="138.9">14</text>
<text x="245.5" y="142.6">1</text>
<text x="255.3" y="142.6">1</text>
<text x="139.6" y="146.3">6</text>
<text x="139.6" y="148.8">7</text>
<text x="144.4" y="145.1">UD+</text>
<text x="144.4" y="147.6">UD-</text>
<text x="152.6" y="145.1">DCD#</text>
<text x="154.9" y="147.6">RI#</text>
<text x="161.9" y="148.8">10</text>
<text x="161.9" y="146.3">11</text>
<text x="245.5" y="145.1">2</text>
<text x="245.5" y="147.6">3</text>
<text x="255.3" y="145.1">2</text>
<text x="255.3" y="147.6">3</text>
<text x="139.6" y="151.3">8</text>
<text x="144.4" y="150.1">XI</text>
<text x="144.4" y="152.5">XO</text>
<text x="152.9" y="150.1">DSR#</text>
<text x="153.2" y="152.5">CTS#</text>
<text x="161.9" y="151.3">9</text>
<text x="206.4" y="155">1</text>
<text x="245.5" y="150.1">4</text>
<text x="255.3" y="150.1">4</text>
<text x="206.4" y="157.5">2</text>
<text x="206.4" y="159.9">3</text>
<text x="3.9" y="172.2">D</text>
<text x="195.7" y="171">Title</text>
<text x="282.4" y="172.2">D</text>
<text x="195.7" y="178.4">Size</text>
<text x="208" y="178.4">Number</text>
<text x="257.3" y="178.4">Revision</text>
<text x="195.7" y="185.8">Date:</text>
<text x="196.9" y="182.1">A4</text>
<text x="206.8" y="185.8">2018/12/20</text>
<text x="245" y="185.8">Sheet</text>
<text x="252" y="185.8">of</text>
<text x="195.7" y="188.3">File:</text>
<text x="206.8" y="188.3">E:\</text>
<text x="213.5" y="188.3">\..\mpll312.SchDoc</text>
<text x="245" y="188.3">Drawn By:</text>
<text x="37.1" y="192">1</text>
<text x="107.9" y="192">2</text>
<text x="178.8" y="192">3</text>
<text x="249.7" y="192">4</text>
</g>
<g font-size="2.2" fill="#800000">
<text x="16.9" y="17.9">seg7</text>
<text x="53.9" y="17.9">seg6</text>
<text x="66.2" y="17.9">seg4</text>
<text x="66.2" y="15.4">seg7</text>
<text x="81" y="15.4">a R12</text>
<text x="81" y="17.9">b R17</text>
<text x="100.8" y="15.4">a</text>
<text x="100.8" y="17.9">b</text>
<text x="16.9" y="22.8">p27</text>
<text x="53.9" y="22.8">seg4</text>
<text x="53.9" y="20.3">seg5</text>
<text x="66.2" y="22.8">seg0</text>
<text x="66.2" y="20.3">seg3</text>
<text x="81" y="20.3">c R13</text>
<text x="81" y="22.8">d R14</text>
<text x="100.8" y="20.3">c</text>
<text x="100.8" y="22.8">dp</text>
<text x="16.9" y="27.7">p25</text>
<text x="16.9" y="25.3">p26</text>
<text x="53.9" y="27.7">seg2</text>
<text x="53.9" y="25.3">seg3</text>
<text x="66.2" y="25.3">seg2</text>
<text x="66.2" y="27.7">seg5</text>
<text x="81" y="25.3">e R15</text>
<text x="81" y="27.7">f R16</text>
<text x="196.9" y="25.3">dig4</text>
<text x="216.6" y="25.3">dig5</text>
<text x="236.3" y="25.3">dig6</text>
<text x="256.1" y="25.3">dig7</text>
<text x="16.9" y="35.2">dig6</text>
<text x="16.9" y="32.7">dig7</text>
<text x="16.9" y="30.2">p24</text>
<text x="53.9" y="32.7">seg0</text>
<text x="53.9" y="30.2">seg1</text>
<text x="66.2" y="32.7">seg1</text>
<text x="66.2" y="30.2">seg6</text>
<text x="81" y="30.2">g R10</text>
<text x="81" y="32.7">dpR11</text>
<text x="16.9" y="40.1">dig4</text>
<text x="16.9" y="37.6">dig5</text>
<text x="64.3" y="41.3">GND</text>
<text x="192" y="37.6">seg0</text>
<text x="16.9" y="45">dig2</text>
<text x="16.9" y="42.6">dig3</text>
<text x="53.9" y="42.6">dig0</text>
<text x="53.9" y="45">dig1</text>
<text x="100.8" y="47.5">g</text>
<text x="192" y="47.5">seg1</text>
<text x="100.8" y="52.4">e</text>
<text x="100.8" y="50">f</text>
<text x="31.7" y="57.4">p00</text>
<text x="31.7" y="59.9">p01</text>
<text x="71.2" y="59.9">p27</text>
<text x="100.8" y="54.9">d</text>
<text x="118" y="59.9">dig4</text>
<text x="137.7" y="59.9">dig5</text>
<text x="157.5" y="59.9">dig6</text>
<text x="177.2" y="59.9">dig7</text>
<text x="31.7" y="62.3">p02</text>
<text x="31.7" y="64.8">p03</text>
<text x="71.2" y="64.8">p25</text>
<text x="71.2" y="62.3">P26</text>
<text x="31.7" y="67.3">p04</text>
<text x="31.7" y="69.7">p05</text>
<text x="71.2" y="69.7">p23</text>
<text x="71.2" y="67.3">p24</text>
<text x="233.9" y="71">VCC</text>
<text x="264" y="71">GND</text>
<text x="31.7" y="77.2">p10</text>
<text x="31.7" y="72.2">p06</text>
<text x="31.7" y="74.7">p07</text>
<text x="71.2" y="72.2">p22</text>
<text x="71.2" y="77.2">p20</text>
<text x="71.2" y="74.7">p21</text>
<text x="31.7" y="79.6">p1110</text>
<text x="31.7" y="82.1">p1211</text>
<text x="232.4" y="83.3">VCCU</text>
<text x="264" y="83.3">GND</text>
<text x="31.7" y="84.6">p1312</text>
<text x="31.7" y="87">p1413</text>
<text x="31.7" y="89.5">p1514</text>
<text x="71.2" y="87">p37</text>
<text x="71.2" y="89.5">p36</text>
<text x="31.7" y="92">p1615</text>
<text x="31.7" y="94.5">p1716</text>
<text x="71.2" y="94.5">p34</text>
<text x="71.2" y="92">p35</text>
<text x="12.1" y="100.6">VCC</text>
<text x="31.7" y="96.9">p5417</text>
<text x="71.2" y="101.9">txd</text>
<text x="71.2" y="96.9">p33</text>
<text x="71.2" y="99.4">p32</text>
<text x="261.5" y="98.2">VCCU</text>
<text x="71.2" y="104.3">rxd</text>
<text x="224" y="106.8">p17</text>
<text x="29.4" y="111.7">GND</text>
<text x="189.6" y="116.6">GND</text>
<text x="241.8" y="125.3">VCCU</text>
<text x="195.4" y="130.3">VCCU</text>
<text x="221.6" y="129">rx</text>
<text x="110.6" y="136.5">rxd</text>
<text x="122.7" y="135.2">GND</text>
<text x="132.8" y="136.5">rx</text>
<text x="175.2" y="135.2">VCCU</text>
<text x="251.6" y="135.2">GND</text>
<text x="100.8" y="138.9">txd</text>
<text x="132.8" y="138.9">tx</text>
<text x="132.8" y="141.4">V33</text>
<text x="132.8" y="143.9">ud+</text>
<text x="195.4" y="140.2">VCCU</text>
<text x="221.6" y="138.9">tx</text>
<text x="238.8" y="143.9">ud-</text>
<text x="19.5" y="146.3">GND</text>
<text x="132.8" y="146.3">ud-</text>
<text x="238.8" y="146.3">ud+</text>
<text x="28.8" y="153.8">VCCU</text>
<text x="54.5" y="153.8">V33</text>
<text x="214.7" y="155">VCCU</text>
<text x="182.4" y="158.7">VCC</text>
<text x="217.1" y="159.9">GND</text>
<text x="224.5" y="157.5">V33</text>
<text x="236.5" y="156.2">GND</text>
<text x="29.4" y="171">GND</text>
<text x="54" y="171">GND</text>
<text x="120.6" y="171">GND</text>
<text x="182.2" y="178.4">GND</text>
</g>
<g font-size="2.2" fill="#000080">
<text x="26.8" y="15.4">U2</text>
<text x="31.7" y="15.4">ch452</text>
<text x="88.4" y="17.9">200</text>
<text x="88.4" y="15.4">200</text>
<text x="88.4" y="20.3">200</text>
<text x="88.4" y="22.8">200</text>
<text x="88.4" y="25.3">200</text>
<text x="88.4" y="27.7">200</text>
<text x="88.4" y="30.2">200</text>
<text x="88.4" y="32.7">200</text>
<text x="95.8" y="35.2">3911AH</text>
<text x="98.3" y="32.7">S5</text>
<text x="120.5" y="32.7">S6</text>
<text x="140.2" y="32.7">S7</text>
<text x="159.9" y="32.7">S8</text>
<text x="197.9" y="32.7">1K K1</text>
<text x="197.9" y="30.2">R186-6-5</text>
<text x="217.6" y="32.7">1K K2</text>
<text x="217.6" y="30.2">R196-6-5</text>
<text x="237.3" y="32.7">1K K3</text>
<text x="237.3" y="30.2">R206-6-5</text>
<text x="257.1" y="32.7">1K</text>
<text x="257.1" y="30.2">R21</text>
<text x="263.5" y="30.2">6-6-5</text>
<text x="263.5" y="32.7">K4</text>
<text x="115.6" y="47.5">3911AH</text>
<text x="135.3" y="47.5">3911AH</text>
<text x="155" y="47.5">3911AH</text>
<text x="199.4" y="52.4">6-6-5</text>
<text x="216.1" y="52.4">6-6-5</text>
<text x="235.9" y="52.4">6-6-5</text>
<text x="258" y="52.4">6-6-5</text>
<text x="19.4" y="54.9">J1 sip20</text>
<text x="39.1" y="54.9">U1</text>
<text x="76.1" y="54.9">J2 sip20</text>
<text x="112.8" y="57.1">D5</text>
<text x="132.6" y="57.1">D6</text>
<text x="152.3" y="57.1">D7</text>
<text x="172" y="57.1">D8</text>
<text x="199.4" y="54.9">K5</text>
<text x="216.6" y="57.4">K6</text>
<text x="236.3" y="54.9">K7</text>
<text x="258.5" y="54.9">K8</text>
<text x="110.1" y="67.5">1N4007</text>
<text x="129.8" y="67.5">1N4007</text>
<text x="149.6" y="67.5">1N4007</text>
<text x="169.8" y="67.3">1N4007</text>
<text x="251.1" y="68.8">R5</text>
<text x="120.5" y="74.7">U_mpll32</text>
<text x="120.5" y="77.2">mpll32.SchDoc</text>
<text x="238.8" y="74.7">D10</text>
<text x="243" y="76.2">F3_G</text>
<text x="251.1" y="73.2">1K</text>
<text x="243" y="78.6">D9</text>
<text x="251.1" y="81.1">R6</text>
<text x="243" y="88.5">F3_G</text>
<text x="243" y="86.1">LED</text>
<text x="251.1" y="85.6">1K</text>
<text x="176.4" y="100.1">Sp1</text>
<text x="194.4" y="99.4">1N4007Q5</text>
<text x="194.4" y="101.9">D4</text>
<text x="201.8" y="101.9">8550</text>
<text x="248.7" y="96.2">Kp1</text>
<text x="208.5" y="105.3">D13</text>
<text x="216.6" y="105.8">R8</text>
<text x="41.6" y="109.3">IAP15F2K61S2</text>
<text x="176.4" y="113.5">speaker-0.2-0.3</text>
<text x="176.4" y="111">SPEAKER</text>
<text x="216.6" y="110.3">1K</text>
<text x="208.5" y="115.2">F3_R</text>
<text x="248.7" y="114.2">mpu-202-100</text>
<text x="21.9" y="129">10u/16v</text>
<text x="21.9" y="126.6">C12</text>
<text x="31.7" y="129">10u/16v</text>
<text x="31.7" y="126.6">C9</text>
<text x="41.6" y="129">10u/16v VCC</text>
<text x="41.6" y="126.6">C10</text>
<text x="118" y="131.5">1N5817</text>
<text x="142.7" y="131.5">U3</text>
<text x="214.2" y="128.1">R2</text>
<text x="239.8" y="129">L1</text>
<text x="243.7" y="129">0</text>
<text x="246.2" y="131.5">104</text>
<text x="52.9" y="136.2">C4</text>
<text x="60.3" y="136.2">C5</text>
<text x="67.7" y="136.2">C6</text>
<text x="75.1" y="136.2">C7</text>
<text x="108.2" y="137.9">R4</text>
<text x="117.8" y="133.7">D3</text>
<text x="201.8" y="134">D1</text>
<text x="206" y="135.5">F3_G</text>
<text x="214.2" y="137.9">R3</text>
<text x="214.2" y="132.5">3K</text>
<text x="241" y="132.5">C17</text>
<text x="50" y="141.9">104</text>
<text x="57.4" y="141.9">104</text>
<text x="64.8" y="141.9">104</text>
<text x="72.2" y="141.9">104</text>
<text x="108.2" y="142.4">300</text>
<text x="201.8" y="143.9">D2</text>
<text x="206" y="142.9">LED</text>
<text x="214.2" y="142.4">3K</text>
<text x="243.7" y="138.9">J3</text>
<text x="253.6" y="138.9">J10</text>
<text x="125.2" y="147.3">C13</text>
<text x="206" y="145.4">F3_R</text>
<text x="19.4" y="153.8">C1</text>
<text x="46.5" y="153.8">C14</text>
<text x="125.4" y="153.8">22p</text>
<text x="204.3" y="151.3">J4</text>
<text x="243.7" y="153.8">usb-a</text>
<text x="253.6" y="153.8">USB-B-D</text>
<text x="19.4" y="156.2">100u/16v</text>
<text x="34.2" y="161.2">C2</text>
<text x="46.5" y="156.2">10u/16v</text>
<text x="58.9" y="161.2">C3</text>
<text x="115.6" y="161.2">C16</text>
<text x="118" y="158.7">22p</text>
<text x="137.7" y="161.2">12M</text>
<text x="137.7" y="158.7">CYC1</text>
<text x="142.7" y="156.2">CH340G</text>
<text x="34.2" y="163.6">104</text>
<text x="58.9" y="163.6">104</text>
<text x="185.6" y="166.1">R1</text>
<text x="204.3" y="163.6">sip3</text>
<text x="185.6" y="168.6">5.1K</text>
</g>
<g font-size="2.2" fill="#00f">
<text x="9.6" y="21.6">VCC</text>
<text x="236.4" y="100.6">VCC</text>
<text x="197.2" y="116.6">VCC</text>
</g>
<g font-size="2.2" fill="#f00">
<text x="53.9" y="37.6">p45</text>
<text x="71.2" y="57.4">p45</text>
</g>
<g font-size="2.1">
<text x="105" y="28.7" transform="rotate(-90 105 28.7)">10</text>
<text x="107.5" y="28.7" transform="rotate(-90 107.5 28.7)">9</text>
<text x="110" y="28.7" transform="rotate(-90 110 28.7)">8</text>
<text x="112.4" y="28.7" transform="rotate(-90 112.4 28.7)">7</text>
<text x="114.9" y="28.7" transform="rotate(-90 114.9 28.7)">6</text>
<text x="124.8" y="28.7" transform="rotate(-90 124.8 28.7)">10</text>
<text x="127.2" y="28.7" transform="rotate(-90 127.2 28.7)">9</text>
<text x="129.7" y="28.7" transform="rotate(-90 129.7 28.7)">8</text>
<text x="132.2" y="28.7" transform="rotate(-90 132.2 28.7)">7</text>
<text x="134.6" y="28.7" transform="rotate(-90 134.6 28.7)">6</text>
<text x="144.5" y="28.7" transform="rotate(-90 144.5 28.7)">10</text>
<text x="147" y="28.7" transform="rotate(-90 147 28.7)">9</text>
<text x="149.4" y="28.7" transform="rotate(-90 149.4 28.7)">8</text>
<text x="151.9" y="28.7" transform="rotate(-90 151.9 28.7)">7</text>
<text x="154.3" y="28.7" transform="rotate(-90 154.3 28.7)">6</text>
<text x="164.2" y="28.7" transform="rotate(-90 164.2 28.7)">10</text>
<text x="166.7" y="28.7" transform="rotate(-90 166.7 28.7)">9</text>
<text x="169.1" y="28.7" transform="rotate(-90 169.1 28.7)">8</text>
<text x="171.6" y="28.7" transform="rotate(-90 171.6 28.7)">7</text>
<text x="174.1" y="28.7" transform="rotate(-90 174.1 28.7)">6</text>
<text x="106.3" y="33.4" transform="rotate(-90 106.3 33.4)">a</text>
<text x="108.7" y="33.5" transform="rotate(-90 108.7 33.5)">b</text>
<text x="113.7" y="33.4" transform="rotate(-90 113.7 33.4)">c</text>
<text x="116.1" y="34.6" transform="rotate(-90 116.1 34.6)">dp</text>
<text x="126" y="33.4" transform="rotate(-90 126 33.4)">a</text>
<text x="128.5" y="33.5" transform="rotate(-90 128.5 33.5)">b</text>
<text x="133.4" y="33.4" transform="rotate(-90 133.4 33.4)">c</text>
<text x="135.9" y="34.6" transform="rotate(-90 135.9 34.6)">dp</text>
<text x="145.7" y="33.4" transform="rotate(-90 145.7 33.4)">a</text>
<text x="148.2" y="33.5" transform="rotate(-90 148.2 33.5)">b</text>
<text x="153.1" y="33.4" transform="rotate(-90 153.1 33.4)">c</text>
<text x="155.6" y="34.6" transform="rotate(-90 155.6 34.6)">dp</text>
<text x="165.4" y="33.4" transform="rotate(-90 165.4 33.4)">a</text>
<text x="167.9" y="33.5" transform="rotate(-90 167.9 33.5)">b</text>
<text x="172.8" y="33.4" transform="rotate(-90 172.8 33.4)">c</text>
<text x="175.3" y="34.6" transform="rotate(-90 175.3 34.6)">dp</text>
<text x="106.3" y="38.8" transform="rotate(-90 106.3 38.8)">g</text>
<text x="108.7" y="38.8" transform="rotate(-90 108.7 38.8)">f</text>
<text x="111.2" y="38.8" transform="rotate(-90 111.2 38.8)">com---</text>
<text x="113.7" y="38.8" transform="rotate(-90 113.7 38.8)">e</text>
<text x="116.1" y="38.8" transform="rotate(-90 116.1 38.8)">d</text>
<text x="126" y="38.8" transform="rotate(-90 126 38.8)">g</text>
<text x="128.5" y="38.8" transform="rotate(-90 128.5 38.8)">f</text>
<text x="130.9" y="38.8" transform="rotate(-90 130.9 38.8)">com---</text>
<text x="133.4" y="38.8" transform="rotate(-90 133.4 38.8)">e</text>
<text x="135.9" y="38.8" transform="rotate(-90 135.9 38.8)">d</text>
<text x="145.7" y="38.8" transform="rotate(-90 145.7 38.8)">g</text>
<text x="148.2" y="38.8" transform="rotate(-90 148.2 38.8)">f</text>
<text x="150.6" y="38.8" transform="rotate(-90 150.6 38.8)">com---</text>
<text x="153.1" y="38.8" transform="rotate(-90 153.1 38.8)">e</text>
<text x="155.6" y="38.8" transform="rotate(-90 155.6 38.8)">d</text>
<text x="165.4" y="38.8" transform="rotate(-90 165.4 38.8)">g</text>
<text x="167.9" y="38.8" transform="rotate(-90 167.9 38.8)">f</text>
<text x="170.4" y="38.8" transform="rotate(-90 170.4 38.8)">com---</text>
<text x="172.8" y="38.8" transform="rotate(-90 172.8 38.8)">e</text>
<text x="175.3" y="38.8" transform="rotate(-90 175.3 38.8)">d</text>
<text x="105" y="43.6" transform="rotate(-90 105 43.6)">1</text>
<text x="107.5" y="43.6" transform="rotate(-90 107.5 43.6)">2</text>
<text x="110" y="43.6" transform="rotate(-90 110 43.6)">3</text>
<text x="112.4" y="43.6" transform="rotate(-90 112.4 43.6)">4</text>
<text x="114.9" y="43.6" transform="rotate(-90 114.9 43.6)">5</text>
<text x="124.8" y="43.6" transform="rotate(-90 124.8 43.6)">1</text>
<text x="127.2" y="43.6" transform="rotate(-90 127.2 43.6)">2</text>
<text x="129.7" y="43.6" transform="rotate(-90 129.7 43.6)">3</text>
<text x="132.2" y="43.6" transform="rotate(-90 132.2 43.6)">4</text>
<text x="134.6" y="43.6" transform="rotate(-90 134.6 43.6)">5</text>
<text x="144.5" y="43.6" transform="rotate(-90 144.5 43.6)">1</text>
<text x="147" y="43.6" transform="rotate(-90 147 43.6)">2</text>
<text x="149.4" y="43.6" transform="rotate(-90 149.4 43.6)">3</text>
<text x="151.9" y="43.6" transform="rotate(-90 151.9 43.6)">4</text>
<text x="154.3" y="43.6" transform="rotate(-90 154.3 43.6)">5</text>
<text x="164.2" y="43.6" transform="rotate(-90 164.2 43.6)">1</text>
<text x="166.7" y="43.6" transform="rotate(-90 166.7 43.6)">2</text>
<text x="169.1" y="43.6" transform="rotate(-90 169.1 43.6)">3</text>
<text x="171.6" y="43.6" transform="rotate(-90 171.6 43.6)">4</text>
<text x="174.1" y="43.6" transform="rotate(-90 174.1 43.6)">5</text>
</g>
</svg>
